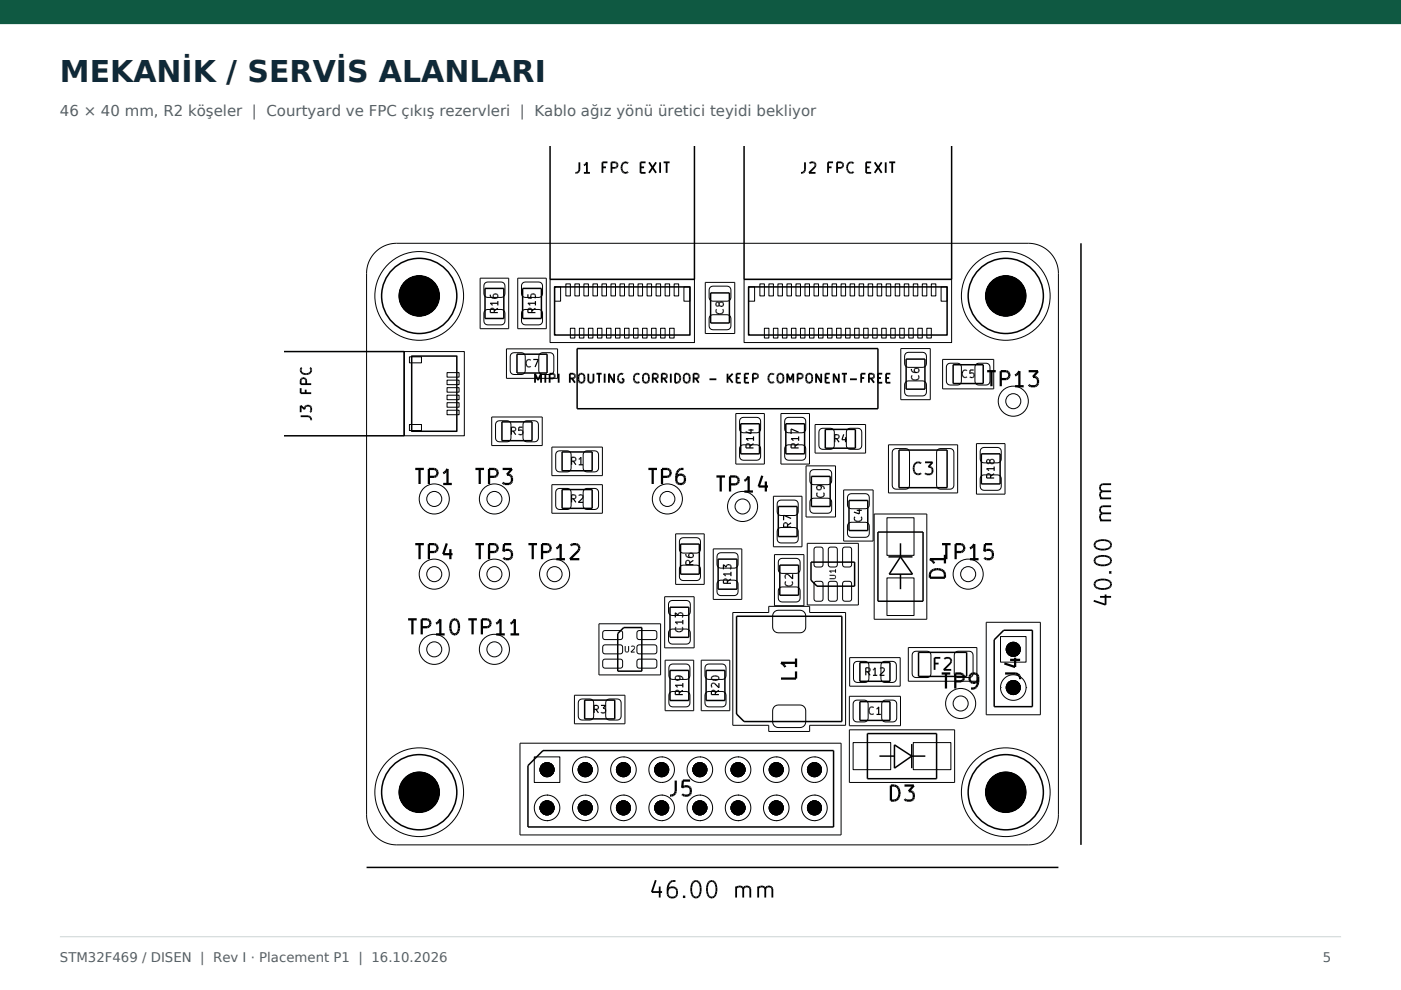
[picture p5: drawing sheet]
<svg xmlns="http://www.w3.org/2000/svg" width="297mm" height="210mm" viewBox="0 0 297 210" stroke-linecap="round" stroke-linejoin="round" font-family="sans-serif">
<path d="M0 0h297v4.9h-297z" fill="#0f5942" stroke="#0f5942" stroke-width=".35"/>
<path d="M12.7 198.6h271.6" fill="none" stroke="#ccd4d4" stroke-width=".21"/>
<g fill="none" stroke="#000" stroke-width=".32">
<path d="M116.6 31v28.2zM147.2 31v28.2zM157.8 31v28.2zM201.8 31v28.2zM116.6 59.2h30.6zM157.8 59.2h44zM229.2 51.6v127.5zM60.3 74.5h25.4zM85.7 74.5v17.9zM87.3 75.5h9.6v15.9h-9.6zM102.8 61.1h4zM102.8 61.1v6.4z"/>
<path d="M102.8 67.5h4zM106.8 61.1v6.4zM109.6 75.1h6.4zM109.6 75.1v4zM109.6 79.1h6.4zM110.8 61.1h4zM110.8 61.1v6.4zM110.8 67.5h4zM114.8 61.1v6.4zM116 75.1v4zM117.6 60.8h28.7v10.2h-28.7zM122.4 73.9h63.7z"/>
<path d="M122.4 73.9v12.8zM150.7 62.1h3.9zM150.7 62.1v6.4zM150.7 68.5h3.9zM154.6 62.1v6.4zM158.7 60.8h42.1v10.2h-42.1zM186.1 73.9v12.8zM192.1 76.1h4zM192.1 76.1v6.4zM196.1 76.1v6.4zM202.1 77.3h6.4zM202.1 77.3v4z"/>
<path d="M208.5 77.3v4zM60.3 92.4h25.4zM106.4 89.4h6.4zM106.4 89.4v4zM106.4 93.4h6.4zM112.8 89.4v4zM119.2 95.8h6.4zM119.2 95.8v4zM119.2 99.8h6.4zM122.4 86.7h63.7zM125.6 95.8v4zM157 89.8h4z"/>
<path d="M157 89.8v6.4zM157 96.2h4zM161 89.8v6.4zM166.6 89.8h4zM166.6 89.8v6.4zM166.6 96.2h4zM170.6 89.8v6.4zM175 91h6.4zM175 91v4zM175 95h6.4zM181.4 91v4zM190.6 95.4h10.2z"/>
<path d="M190.6 95.4v8zM192.1 82.5h4zM200.8 95.4v8zM202.1 81.3h6.4zM208.1 96.2h3.9zM208.1 96.2v6.4zM212 96.2v6.4zM119.2 103.8h6.4zM119.2 103.8v4zM119.2 107.8h6.4zM125.6 103.8v4zM144.3 115.4h4z"/>
<path d="M144.3 115.4v6.3zM148.3 115.4v6.3zM152.3 118.5h3.9zM152.3 118.5v6.4zM156.2 118.5v6.4zM165 107.4h4zM165 107.4v6.4zM165 113.8h4zM165.3 119.8h4zM165.3 119.8v6.4zM169 107.4v6.4zM169.3 119.8v6.4z"/>
<path d="M171.9 119.2h9.3zM171.9 119.2v3.8zM172 101h4zM172 101v6.4zM172 107.4h4zM176 101v6.4zM180 106.1h4zM180 106.1v6.4zM180 112.5h4zM181.2 119.2v5.1zM184 106.1v6.4zM186.1 112.8h9.6z"/>
<path d="M186.1 112.8v14.7zM188.4 118.1h5.1zM190.6 103.4h10.2zM190.9 115.2v2.9zM195.7 112.8v14.7zM208.1 102.6h3.9zM131 134.3v8zM132.2 133.1h3.9zM132.2 133.1l-1.2 1.2M136.1 133.1v9.2zM142.1 128.7h3.9zM142.1 128.7v6.4z"/>
<path d="M142.1 135.1h3.9zM144.3 121.7h4zM146 128.7v6.4zM152.3 124.9h3.9zM156.2 130.7h22.3zM156.2 130.7v20.7zM165.3 126.2h4zM171.9 123l1.3 1.3M173.2 124.3h8zM178.5 130.7v22.3zM186.1 127.5h9.6zM188.5 121.7h5z"/>
<path d="M188.5 121.7l2.4-3.6 2.6 3.6M190.9 121.7v3.2zM194.7 138.3h10.3zM194.7 138.3v5.1zM205 138.3v5.1zM210.8 135.7v14.1zM212.8 133.6h6.1zM212.8 133.6l-2 2.1M218.9 133.6v16.2zM115.1 159.1h61.6zM115.1 159.1l-3.2 3.2M124 148.4h6.3z"/>
<path d="M124 148.4v4zM124 152.4h6.3zM130.3 148.4v4zM131 142.3h5.1zM142.1 142.1h3.9zM142.1 142.1v6.4zM142.1 148.5h3.9zM146 142.1v6.4zM149.7 142.1h4zM149.7 142.1v6.4zM149.7 148.5h4zM153.7 142.1v6.4z"/>
<path d="M156.2 151.4l1.6 1.6M157.8 153h20.7zM176.7 159.1v16.2zM182.3 140.5h6.4zM182.3 140.5v4zM182.3 144.5h6.4zM182.3 148.8h6.4zM182.3 148.8v3.9zM182.3 152.7h6.4zM183.9 155.5h14.7zM183.9 155.5v9.6zM188.7 140.5v4z"/>
<path d="M188.7 148.8v3.9zM189.6 157.9v5zM189.6 157.9l3.7 2.4-3.7 2.6M193.3 157.8v5.1zM194.7 143.4h10.3zM198.6 155.5v9.6zM210.8 149.8h8.1zM111.9 162.3v13zM111.9 175.3h64.8zM183.9 165.1h14.7zM186.5 160.3h3.1zM193.3 160.3h2.9z"/>
<path d="M77.7 183.9h146.7z"/>
<circle cx="88.9" cy="62.7" r="8"/>
<circle cx="213.2" cy="62.7" r="8"/>
<circle cx="88.9" cy="168" r="8"/>
<circle cx="213.2" cy="168" r="8"/>
</g>
<g fill="none" stroke="#000" stroke-width=".21">
<path d="M77.7 58v114.8zM84.1 51.6h133.9zM84.1 51.6l-1.3 .1-1.2 .4-1.1 .6-.9 .8-.8 1-.6 1.1-.4 1.1-.1 1.3M101.8 59h6.1zM101.8 59v10.7zM107.9 59v10.7zM109.8 59h6zM109.8 59v10.7zM115.8 59v10.7zM116.6 59.2h30.6v13.4h-30.6zM149.5 59.9h6.3zM149.5 59.9v10.8z"/>
<path d="M155.8 59.9v10.8zM157.8 59.2h44v13.4h-44zM218 51.6l1.4 .1 1.1 .4 1.1 .6 .9 .8 .9 1 .5 1.1 .4 1.1 .1 1.3M224.4 58v114.8zM85.7 74.5h12.7v17.9h-12.7zM86.8 75.7h2.6v1.2h-2.6zM94.8 79h2.5v1h-2.5zM101.8 69.7h6.1zM102.8 65.8l.6-.2h2.9a.8 .8 0 0 1 .8 .8v1.7a.8 .8 0 0 1-.8 .8h-2.9a.8 .8 0 0 1-.8-.8v-1.7zM102.8 60l.6-.2h2.9a.8 .8 0 0 1 .8 .8v1.7a.8 .8 0 0 1-.8 .8h-2.9a.8 .8 0 0 1-.8-.8v-1.7zM107.4 74h10.8zM107.4 74v6.2z"/>
<path d="M108.4 75l.6-.2h1.6a.8 .8 0 0 1 .8 .8v3a.8 .8 0 0 1-.8 .8h-1.6a.8 .8 0 0 1-.8-.8v-3zM109.8 69.7h6zM110.8 65.8l.6-.2h2.8a.8 .8 0 0 1 .8 .8v1.7a.8 .8 0 0 1-.8 .8h-2.8a.8 .8 0 0 1-.8-.8v-1.7zM110.8 60l.6-.2h2.8a.8 .8 0 0 1 .8 .8v1.7a.8 .8 0 0 1-.8 .8h-2.8a.8 .8 0 0 1-.8-.8v-1.7zM114.5 75l.5-.2h1.6a.8 .8 0 0 1 .8 .8v3a.8 .8 0 0 1-.8 .8h-1.6a.8 .8 0 0 1-.8-.8v-3zM117.6 60.8h1.3v3.1h-1.3zM118.2 74v6.2zM120 60.2h.9v2.5h-.9zM120.9 69.6h1v2.1h-1zM121.9 60.2h.9v2.5h-.9zM122.8 69.6h1v2.1h-1zM123.8 60.2h1v2.5h-1z"/>
<path d="M124.8 69.6h.9v2.1h-.9zM125.7 60.2h1v2.5h-1zM126.7 69.6h.9v2.1h-.9zM127.6 60.2h1v2.5h-1zM128.6 69.6h.9v2.1h-.9zM129.5 60.2h1v2.5h-1zM130.5 69.6h1v2.1h-1zM131.5 60.2h.9v2.5h-.9zM132.4 69.6h1v2.1h-1zM133.4 60.2h.9v2.5h-.9zM134.3 69.6h1v2.1h-1zM135.3 60.2h.9v2.5h-.9z"/>
<path d="M136.2 69.6h1v2.1h-1zM137.2 60.2h.9v2.5h-.9zM138.1 69.6h1v2.1h-1zM139.1 60.2h1v2.5h-1zM140.1 69.6h.9v2.1h-.9zM141 60.2h1v2.5h-1zM142 69.6h.9v2.1h-.9zM142.9 60.2h1v2.5h-1zM145 60.8h1.3v3.1h-1.3zM149.5 70.7h6.3zM150.6 67l.5-.3h3.1a.8 .8 0 0 1 .8 .8v1.6a.8 .8 0 0 1-.8 .8h-3.1a.8 .8 0 0 1-.8-.8v-1.6zM150.6 60.9l.5-.2h3.1a.8 .8 0 0 1 .8 .8v1.6a.8 .8 0 0 1-.8 .8h-3.1a.8 .8 0 0 1-.8-.8v-1.6z"/>
<path d="M158.7 60.8h1.3v3.1h-1.3zM161.1 60.2h1v2.5h-1zM162.1 69.6h.9v2.1h-.9zM163 60.2h1v2.5h-1zM164 69.6h.9v2.1h-.9zM164.9 60.2h1v2.5h-1zM165.9 69.6h.9v2.1h-.9zM166.8 60.2h1v2.5h-1zM167.8 69.6h1v2.1h-1zM168.8 60.2h.9v2.5h-.9zM169.7 69.6h1v2.1h-1zM170.7 60.2h.9v2.5h-.9z"/>
<path d="M171.6 69.6h1v2.1h-1zM172.6 60.2h.9v2.5h-.9zM173.5 69.6h1v2.1h-1zM174.5 60.2h1v2.5h-1zM175.5 69.6h.9v2.1h-.9zM176.4 60.2h1v2.5h-1zM177.4 69.6h.9v2.1h-.9zM178.3 60.2h1v2.5h-1zM179.3 69.6h.9v2.1h-.9zM180.2 60.2h1v2.5h-1zM181.2 69.6h1v2.1h-1zM182.2 60.2h.9v2.5h-.9z"/>
<path d="M183.1 69.6h1v2.1h-1zM184.1 60.2h.9v2.5h-.9zM185 69.6h1v2.1h-1zM186 60.2h.9v2.5h-.9zM186.9 69.6h1v2.1h-1zM187.9 60.2h.9v2.5h-.9zM188.8 69.6h1v2.1h-1zM189.8 60.2h1v2.5h-1zM190.8 69.6h.9v2.1h-.9zM191 73.9h6.2zM191 73.9v10.8zM191.7 60.2h1v2.5h-1z"/>
<path d="M192 74.9l.6-.2h3a.8 .8 0 0 1 .8 .8v1.6a.8 .8 0 0 1-.8 .8h-3a.8 .8 0 0 1-.8-.8v-1.6zM192.7 69.6h.9v2.1h-.9zM193.6 60.2h1v2.5h-1zM194.6 69.6h.9v2.1h-.9zM195.5 60.2h1v2.5h-1zM196.5 69.6h1v2.1h-1zM197.2 73.9v10.8zM197.5 60.2h.9v2.5h-.9zM199.5 60.8h1.3v3.1h-1.3zM199.8 76.2h10.9zM199.8 76.2v6.2zM200.9 77.2l.5-.2h1.6a.8 .8 0 0 1 .8 .8v3a.8 .8 0 0 1-.8 .8h-1.6a.8 .8 0 0 1-.8-.8v-3z"/>
<path d="M206.9 77.2l.6-.2h1.6a.8 .8 0 0 1 .8 .8v3a.8 .8 0 0 1-.8 .8h-1.6a.8 .8 0 0 1-.8-.8v-3zM210.7 76.2v6.2zM86.8 90h2.6v1.3h-2.6zM94.8 80.6h2.5v1h-2.5zM94.8 82.2h2.5v1h-2.5zM94.8 83.8h2.5v.9h-2.5zM94.8 85.4h2.5v.9h-2.5zM94.8 87h2.5v.9h-2.5zM104.3 88.4h10.7zM104.3 88.4v6.1zM104.3 94.5h10.7zM105.3 89.4l.6-.2h1.6a.8 .8 0 0 1 .8 .8v2.9a.8 .8 0 0 1-.8 .8h-1.6a.8 .8 0 0 1-.8-.8v-2.9z"/>
<path d="M107.4 80.2h10.8zM111.1 89.4l.6-.2h1.7a.8 .8 0 0 1 .8 .8v2.9a.8 .8 0 0 1-.8 .8h-1.7a.8 .8 0 0 1-.8-.8v-2.9zM115 88.4v6.1zM117 94.8h10.7zM117 94.8v6zM118.1 95.8l.5-.2h1.7a.8 .8 0 0 1 .8 .8v2.9a.8 .8 0 0 1-.8 .8h-1.7a.8 .8 0 0 1-.8-.8v-2.9zM123.9 95.8l.5-.2h1.7a.8 .8 0 0 1 .8 .8v2.9a.8 .8 0 0 1-.8 .8h-1.7a.8 .8 0 0 1-.8-.8v-2.9zM127.7 94.8v6zM156 87.7h6.1zM156 87.7v10.7zM156 98.4h6.1zM157 94.5l.6-.2h2.9a.8 .8 0 0 1 .8 .8v1.7a.8 .8 0 0 1-.8 .8h-2.9a.8 .8 0 0 1-.8-.8v-1.7z"/>
<path d="M157 88.7l.6-.2h2.9a.8 .8 0 0 1 .8 .8v1.7a.8 .8 0 0 1-.8 .8h-2.9a.8 .8 0 0 1-.8-.8v-1.7zM162.1 87.7v10.7zM165.6 87.7h6zM165.6 87.7v10.7zM165.6 98.4h6zM166.6 94.5l.6-.2h2.8a.8 .8 0 0 1 .8 .8v1.7a.8 .8 0 0 1-.8 .8h-2.8a.8 .8 0 0 1-.8-.8v-1.7zM166.6 88.7l.6-.2h2.8a.8 .8 0 0 1 .8 .8v1.7a.8 .8 0 0 1-.8 .8h-2.8a.8 .8 0 0 1-.8-.8v-1.7zM170.9 98.8h6.2zM170.9 98.8v10.8zM171.6 87.7v10.7zM171.9 99.8l.6-.2h3a.8 .8 0 0 1 .8 .8v1.6a.8 .8 0 0 1-.8 .8h-3a.8 .8 0 0 1-.8-.8v-1.6zM172.8 90h10.7z"/>
<path d="M172.8 90v6.1zM172.8 96.1h10.7zM173.9 91l.5-.2h1.7a.8 .8 0 0 1 .8 .8v2.9a.8 .8 0 0 1-.8 .8h-1.7a.8 .8 0 0 1-.8-.8v-2.9zM177.1 98.8v10.8zM179.7 91l.5-.2h1.7a.8 .8 0 0 1 .8 .8v2.9a.8 .8 0 0 1-.8 .8h-1.7a.8 .8 0 0 1-.8-.8v-2.9zM183.5 90v6.1zM188.4 94.3h14.6zM188.4 94.3v10.2zM189.4 95.3l.6-.2h2a.8 .8 0 0 1 .8 .8v7a.8 .8 0 0 1-.8 .8h-2a.8 .8 0 0 1-.8-.8v-7zM191 84.7h6.2zM192 81l.6-.2h3a.8 .8 0 0 1 .8 .8v1.6a.8 .8 0 0 1-.8 .7h-3a.8 .8 0 0 1-.8-.7v-1.6zM198.8 95.3l.6-.2h2a.8 .8 0 0 1 .8 .8v7a.8 .8 0 0 1-.8 .8h-2a.8 .8 0 0 1-.8-.8v-7z"/>
<path d="M199.8 82.4h10.9zM203 94.3v10.2zM207 94.1h6.1zM207 94.1v10.7zM208.1 95.1l.5-.2h2.9a.8 .8 0 0 1 .8 .8v1.6a.8 .8 0 0 1-.8 .8h-2.9a.8 .8 0 0 1-.8-.8v-1.6zM213.1 94.1v10.7zM117 100.8h10.7zM117 102.8h10.7zM117 102.8v6zM117 108.8h10.7zM118.1 103.8l.5-.2h1.7a.8 .8 0 0 1 .8 .8v2.8a.8 .8 0 0 1-.8 .8h-1.7a.8 .8 0 0 1-.8-.8v-2.8zM123.9 103.8l.5-.2h1.7a.8 .8 0 0 1 .8 .8v2.8a.8 .8 0 0 1-.8 .8h-1.7a.8 .8 0 0 1-.8-.8v-2.8z"/>
<path d="M127.7 102.8v6zM143.2 113.2h6.1zM143.2 113.2v10.7zM144.3 114.2l.5-.2h2.9a.8 .8 0 0 1 .8 .8v1.7a.8 .8 0 0 1-.8 .8h-2.9a.8 .8 0 0 1-.8-.8v-1.7zM149.3 113.2v10.7zM151.2 116.4h6.1zM151.2 116.4v10.7zM152.3 117.4l.5-.2h2.9a.8 .8 0 0 1 .8 .8v1.7a.8 .8 0 0 1-.8 .8h-2.9a.8 .8 0 0 1-.8-.8v-1.7zM157.3 116.4v10.7zM164 105.2h6zM164 105.2v10.7zM164 115.9h6z"/>
<path d="M164.2 117.6h6.2zM164.2 117.6v10.8zM165 112.1l.6-.3h2.8a.8 .8 0 0 1 .8 .8v1.7a.8 .8 0 0 1-.8 .8h-2.8a.8 .8 0 0 1-.8-.8v-1.7zM165 106.3l.6-.3h2.8a.8 .8 0 0 1 .8 .8v1.7a.8 .8 0 0 1-.8 .8h-2.8a.8 .8 0 0 1-.8-.8v-1.7zM165.2 118.6l.6-.2h3a.8 .8 0 0 1 .8 .8v1.6a.8 .8 0 0 1-.8 .8h-3a.8 .8 0 0 1-.8-.8v-1.6zM170 105.2v10.7zM170.4 117.6v10.8zM170.9 109.6h6.2zM171.2 115.2v13.1zM171.2 115.2h10.8zM171.9 105.9l.6-.3h3a.8 .8 0 0 1 .8 .8v1.6a.8 .8 0 0 1-.8 .8h-3a.8 .8 0 0 1-.8-.8v-1.6zM172.7 116.1l1.3-.1 .5 .3v3.4l-.3 .5h-1.1l-.5-.3v-3.4z"/>
<path d="M175.8 116.1l1.3-.1 .4 .3v3.4l-.3 .5h-1.1l-.4-.3-.1-3.4zM178.8 116.1l1.3-.1 .4 .3 .1 3.4-.3 .5h-1.2l-.4-.3-.1-3.4zM178.9 103.9h6.2zM178.9 103.9v10.8zM178.9 114.7h6.2zM179.9 104.9l.6-.2h3a.8 .8 0 0 1 .8 .8v1.6a.8 .8 0 0 1-.8 .8h-3a.8 .8 0 0 1-.8-.8v-1.6zM179.9 111l.6-.3h3a.8 .8 0 0 1 .8 .8v1.6a.8 .8 0 0 1-.8 .8h-3a.8 .8 0 0 1-.8-.8v-1.6zM182 115.2v13.1zM185.1 103.9v10.8zM185.3 109h11.2zM185.3 109v22.3zM188.1 109.8h5.7v7.9h-5.7z"/>
<path d="M188.4 104.5h14.6zM196.5 109v22.3zM207 104.8h6.1zM208.1 100.9l.5-.2h2.9a.8 .8 0 0 1 .8 .8v1.7a.8 .8 0 0 1-.8 .8h-2.9a.8 .8 0 0 1-.8-.8v-1.7zM127 132.3v10.8zM127 132.3h13.1zM127.9 133.8l.4-.1h3.4l.3 .5v1.1l-.5 .3h-3.4l-.3-.5zM127.9 136.9l.4-.2 3.4 .1 .3 .4v1.1l-.5 .3h-3.4l-.3-.4zM127.9 139.9l.4-.1h3.4l.3 .4v1.2l-.5 .3-3.4-.1-.3-.4zM135.2 139.9l.3-.1h3.5l.3 .4-.1 1.2-.4 .3-3.5-.1-.3-.4zM135.2 136.9l.3-.2 3.5 .1 .3 .4-.1 1.1-.4 .3h-3.5l-.3-.4zM135.2 133.8l.3-.1h3.5l.3 .5-.1 1.1-.4 .3h-3.5l-.3-.5z"/>
<path d="M140.1 132.3v10.8zM140.9 126.5h6.3zM140.9 126.5v10.9zM140.9 137.4h6.3zM141 140h6.1zM141 140v10.7zM142 133.6l.5-.2h3.1a.8 .8 0 0 1 .8 .8v1.6a.8 .8 0 0 1-.8 .8h-3.1a.8 .8 0 0 1-.8-.8v-1.6zM142 127.5l.5-.2h3.1a.8 .8 0 0 1 .8 .8v1.6a.8 .8 0 0 1-.8 .8h-3.1a.8 .8 0 0 1-.8-.8v-1.6zM143.2 123.9h6.1zM144.3 120.1l.5-.3h2.9a.8 .8 0 0 1 .8 .8v1.7a.8 .8 0 0 1-.8 .8h-2.9a.8 .8 0 0 1-.8-.8v-1.7zM147.1 140v10.7zM147.2 126.5v10.9z"/>
<path d="M148.7 140h6zM148.7 140v10.7zM151.2 127.1h6.1zM152.3 123.2l.5-.2h2.9a.8 .8 0 0 1 .8 .8v1.7a.8 .8 0 0 1-.8 .8h-2.9a.8 .8 0 0 1-.8-.8v-1.7zM154.7 140v10.7zM155.4 129.9h7.6zM155.4 129.9v23.9zM163 128.6h8.7zM163 128.6v1.3zM164 129.9l.3-.3 .7-.2h4.6a1.2 1.2 0 0 1 1.2 1.2v2.4a1.2 1.2 0 0 1-1.2 1.2h-4.6a1.2 1.2 0 0 1-1.2-1.2v-2.4zM164.2 128.4h6.2zM165.2 124.7l.6-.3h3a.8 .8 0 0 1 .8 .8v1.6a.8 .8 0 0 1-.8 .8h-3a.8 .8 0 0 1-.8-.8v-1.6z"/>
<path d="M171.2 128.3h10.8zM171.7 128.6v1.3zM171.7 129.9h7.6zM172.7 123.4l1.3-.2 .5 .3v3.5l-.3 .4-1.1 .1-.5-.3v-3.5zM175.8 123.4l1.3-.2 .4 .3v3.5l-.3 .4-1.1 .1-.4-.3-.1-3.5zM178.8 123.4l1.3-.2 .4 .3 .1 3.5-.3 .4-1.2 .1-.4-.3-.1-3.5zM179.3 129.9v23.9zM180.1 139.4h10.8zM180.1 139.4v6.1zM185.3 131.3h11.2zM188.1 122.5h5.7v8h-5.7zM190.9 139.4v6.1z"/>
<path d="M192.6 137.3h14.5zM192.6 137.3v7.1zM193.6 138.3l.6-.2h2.4a.8 .8 0 0 1 .8 .8v4a.8 .8 0 0 1-.8 .8h-2.4a.8 .8 0 0 1-.8-.8v-4zM202.6 138.3l.5-.2h2.4a.8 .8 0 0 1 .8 .8v4a.8 .8 0 0 1-.8 .8h-2.4a.8 .8 0 0 1-.8-.8v-4zM207.1 137.3v7.1zM209.1 131.9v19.6zM209.1 131.9h11.5zM212.1 135h5.4v5.4h-5.4zM220.6 131.9v19.6zM110.2 157.6h68.1zM110.2 157.6v19.4zM121.8 147.4h10.7z"/>
<path d="M121.8 147.4v6.1zM121.8 153.5h10.7zM122.8 148.4l.6-.2h1.7a.8 .8 0 0 1 .8 .8v2.9a.8 .8 0 0 1-.8 .8h-1.7a.8 .8 0 0 1-.8-.8v-2.9zM127 143.1h13.1zM128.7 148.4l.5-.2h1.7a.8 .8 0 0 1 .8 .8v2.9a.8 .8 0 0 1-.8 .8h-1.7a.8 .8 0 0 1-.8-.8v-2.9zM132.5 147.4v6.1zM141 150.7h6.1zM142 141l.6-.2h2.9a.8 .8 0 0 1 .8 .8v1.7a.8 .8 0 0 1-.8 .8h-2.9a.8 .8 0 0 1-.8-.8v-1.7zM142 146.8l.6-.2h2.9a.8 .8 0 0 1 .8 .8v1.7a.8 .8 0 0 1-.8 .8h-2.9a.8 .8 0 0 1-.8-.8v-1.7zM148.7 150.7h6zM149.7 141l.6-.2h2.8a.8 .8 0 0 1 .8 .8v1.7a.8 .8 0 0 1-.8 .8h-2.8a.8 .8 0 0 1-.8-.8v-1.7zM149.7 146.8l.6-.2h2.8a.8 .8 0 0 1 .8 .8v1.7a.8 .8 0 0 1-.8 .8h-2.8a.8 .8 0 0 1-.8-.8v-1.7z"/>
<path d="M155.4 153.8h7.6zM163 153.8v1.3zM163 155.1h8.7zM164.3 149.7l.7-.2h4.6a1.2 1.2 0 0 1 1.2 1.2v2.4a1.2 1.2 0 0 1-1.2 1.2h-4.6a1.2 1.2 0 0 1-1.2-1.2l.1-2.8zM171.7 153.8h7.6zM171.7 153.8v1.3zM178.3 157.6v19.4zM180.1 147.6h10.8zM180.1 147.6v6.3zM180.1 153.9h10.8zM180.1 154.7h22.3zM180.1 154.7v11.2z"/>
<path d="M180.1 145.5h10.8zM180.9 157.4h7.9v5.8h-7.9zM181.1 148.7l.6-.3h1.6a.8 .8 0 0 1 .8 .8v3.1a.8 .8 0 0 1-.8 .8h-1.6a.8 .8 0 0 1-.8-.8v-3.1zM181.2 140.5l.6-.3h1.6a.8 .8 0 0 1 .8 .8v2.9a.8 .8 0 0 1-.8 .8h-1.6a.8 .8 0 0 1-.8-.8v-2.9zM187 140.5l.6-.3h1.6a.8 .8 0 0 1 .8 .8v2.9a.8 .8 0 0 1-.8 .8h-1.6a.8 .8 0 0 1-.8-.8v-2.9zM187.2 148.7l.5-.3h1.6a.8 .8 0 0 1 .8 .8v3.1a.8 .8 0 0 1-.8 .8h-1.6a.8 .8 0 0 1-.8-.8v-3.1zM190.9 147.6v6.3zM192.6 144.4h14.5zM193.6 157.4h8v5.8h-8zM202.4 154.7v11.2zM209.1 151.5h11.5zM212.1 145.8h.1"/>
<path d="M212.1 145.8l.2 1 .6 .9 .9 .6 1 .2 1.1-.2 .9-.6 .5-.9 .2-1M212.1 145.8l.2-1 .6-.9 .9-.6 1-.2 1.1 .2 .9 .6 .5 .8 .2 1.1M217.5 145.8h.1M77.7 172.8l.2 1.3 .3 1.1 .6 1.1 .8 1 .9 .7 1.2 .7 1.2 .3 1.2 .1M84.1 179.1h133.9zM110.2 177h68.1zM113.3 160.5h5.4v5.4h-5.4zM116 174h.1M116 168.6l1 .2 .9 .6 .6 .9 .2 1-.2 1-.6 .9-.9 .6-1 .2M116 168.6h.1M116 168.6l-1 .2-.9 .6-.6 .8-.2 1.1 .2 1 .6 .9 .8 .6 1.1 .2M124.1 165.9h.1"/>
<path d="M124.1 160.5l1 .2 .9 .6 .6 .9 .2 1-.2 1-.6 .9-.9 .6-1 .2M124.1 160.5h.1M124.1 160.5l-1 .2-.9 .6-.6 .9-.2 1 .2 1 .6 .9 .8 .6 1.1 .2M124.1 174h.1M124.1 168.6l1 .2 .9 .6 .6 .9 .2 1-.2 1-.6 .9-.9 .6-1 .2M124.1 168.6h.1M124.1 168.6l-1 .2-.9 .6-.6 .8-.2 1.1 .2 1 .6 .9 .8 .6 1.1 .2M132.2 165.9h.1M132.2 160.5l1 .2 .9 .6 .6 .9 .2 1-.2 1-.6 .9-.9 .6-1 .2M132.2 160.5h.1M132.2 160.5l-1 .2-.9 .6-.6 .9-.2 1 .2 1 .6 .9 .8 .6 1.1 .2M132.2 174h.1"/>
<path d="M132.2 168.6l1 .2 .9 .6 .6 .9 .2 1-.2 1-.6 .9-.9 .6-1 .2M132.2 168.6h.1M132.2 168.6l-1 .2-.9 .6-.6 .8-.2 1.1 .2 1 .6 .9 .8 .6 1.1 .2M140.3 165.9h.1M140.3 160.5l1 .2 .9 .6 .6 .9 .2 1-.2 1-.6 .9-.9 .6-1 .2M140.3 160.5h.1M140.3 160.5l-1 .2-.9 .6-.6 .9-.2 1 .2 1 .6 .9 .8 .6 1.1 .2M140.3 174h.1M140.3 168.6l1 .2 .9 .6 .6 .9 .2 1-.2 1-.6 .9-.9 .6-1 .2M140.3 168.6h.1M140.3 168.6l-1 .2-.9 .6-.6 .8-.2 1.1 .2 1 .6 .9 .8 .6 1.1 .2M148.4 165.9h.1"/>
<path d="M148.4 160.5l1 .2 .9 .6 .6 .9 .2 1-.2 1-.6 .9-.9 .6-1 .2M148.4 160.5h.1M148.4 160.5l-1 .2-.9 .6-.6 .9-.2 1 .2 1 .6 .9 .8 .6 1.1 .2M148.4 174h.1M148.4 168.6l1 .2 .9 .6 .6 .9 .2 1-.2 1-.6 .9-.9 .6-1 .2M148.4 168.6h.1M148.4 168.6l-1 .2-.9 .6-.6 .8-.2 1.1 .2 1 .6 .9 .8 .6 1.1 .2M156.5 165.9h.1M156.5 160.5l1 .2 .9 .6 .6 .8 .2 1.1-.2 1-.6 .9-.9 .6-1 .2M156.5 160.5h.1M156.5 160.5l-1 .2-.9 .6-.6 .9-.2 1 .2 1 .6 .9 .8 .6 1.1 .2M156.5 174h.1"/>
<path d="M156.5 168.6l1 .2 .9 .6 .6 .9 .2 1-.2 1-.6 .9-.9 .6-1 .2M156.5 168.6h.1M156.5 168.6l-1 .2-.9 .6-.6 .8-.2 1.1 .2 1 .6 .9 .8 .6 1.1 .2M164.6 165.9h.1M164.6 160.5l1 .2 .9 .6 .6 .8 .2 1.1-.2 1-.6 .9-.9 .6-1 .2M164.6 160.5h.1M164.6 160.5l-1 .2-.9 .6-.6 .8-.2 1.1 .2 1 .6 .9 .8 .6 1.1 .2M164.6 174h.1M164.6 168.6l1 .2 .9 .6 .6 .9 .2 1-.2 1-.6 .9-.9 .6-1 .2M164.6 168.6h.1M164.6 168.6l-1 .2-.9 .6-.6 .8-.2 1.1 .2 1 .6 .9 .8 .6 1.1 .2M172.7 165.9h.1"/>
<path d="M172.7 160.5l1 .2 .9 .6 .6 .8 .2 1.1-.2 1-.6 .9-.9 .6-1 .2M172.7 160.5h.1M172.7 160.5l-1 .2-.9 .6-.6 .8-.2 1.1 .2 1 .6 .9 .8 .6 1.1 .2M172.7 174h.1M172.7 168.6l1 .2 .9 .6 .6 .9 .2 1-.2 1-.6 .9-.9 .6-1 .2M172.7 168.6h.1M172.7 168.6l-1 .2-.9 .6-.6 .8-.2 1.1 .2 1 .6 .9 .8 .6 1.1 .2M180.1 165.9h22.3zM224.4 172.8l-.1 1.2-.4 1.1-.6 1.2-.8 1-.9 .7-1.2 .7-1.2 .3-1.2 .1"/>
<circle cx="88.9" cy="62.7" r="4.3"/>
<circle cx="88.9" cy="62.7" r="9.4"/>
<circle cx="213.2" cy="62.7" r="4.3"/>
<circle cx="213.2" cy="62.7" r="9.4"/>
<circle cx="214.8" cy="85.1" r="1.59"/>
<circle cx="214.8" cy="85.1" r="3.2"/>
<circle cx="92.1" cy="105.8" r="1.59"/>
<circle cx="92.1" cy="105.8" r="3.2"/>
<circle cx="104.8" cy="105.8" r="1.59"/>
<circle cx="104.8" cy="105.8" r="3.2"/>
<circle cx="141.5" cy="105.8" r="1.59"/>
<circle cx="141.5" cy="105.8" r="3.2"/>
<circle cx="157.4" cy="107.4" r="1.59"/>
<circle cx="157.4" cy="107.4" r="3.2"/>
<circle cx="92.1" cy="137.7" r="1.59"/>
<circle cx="92.1" cy="121.7" r="1.59"/>
<circle cx="92.1" cy="137.7" r="3.2"/>
<circle cx="92.1" cy="121.7" r="3.2"/>
<circle cx="104.8" cy="137.7" r="1.59"/>
<circle cx="104.8" cy="121.7" r="1.59"/>
<circle cx="104.8" cy="121.7" r="3.2"/>
<circle cx="104.8" cy="137.7" r="3.2"/>
<circle cx="117.6" cy="121.7" r="1.59"/>
<circle cx="117.6" cy="121.7" r="3.2"/>
<circle cx="205.3" cy="121.7" r="1.59"/>
<circle cx="205.3" cy="121.7" r="3.2"/>
<circle cx="203.7" cy="149.2" r="1.59"/>
<circle cx="203.7" cy="149.2" r="3.2"/>
<circle cx="88.9" cy="168" r="4.3"/>
<circle cx="88.9" cy="168" r="9.4"/>
<circle cx="213.2" cy="168" r="4.3"/>
<circle cx="213.2" cy="168" r="9.4"/>
</g>
<g fill="#000">
<circle cx="88.9" cy="62.7" r="4.3"/>
<circle cx="213.2" cy="62.7" r="4.3"/>
<circle cx="214.8" cy="137.7" r="1.59"/>
<circle cx="214.8" cy="145.8" r="1.59"/>
<circle cx="88.9" cy="168" r="4.3"/>
<circle cx="116" cy="171.3" r="1.59"/>
<circle cx="116" cy="163.2" r="1.59"/>
<circle cx="124.1" cy="163.2" r="1.59"/>
<circle cx="124.1" cy="171.3" r="1.59"/>
<circle cx="132.2" cy="171.3" r="1.59"/>
<circle cx="132.2" cy="163.2" r="1.59"/>
<circle cx="140.3" cy="171.3" r="1.59"/>
<circle cx="140.3" cy="163.2" r="1.59"/>
<circle cx="148.4" cy="171.3" r="1.59"/>
<circle cx="148.4" cy="163.2" r="1.59"/>
<circle cx="156.5" cy="163.2" r="1.59"/>
<circle cx="156.5" cy="171.3" r="1.59"/>
<circle cx="164.6" cy="171.3" r="1.59"/>
<circle cx="164.6" cy="163.2" r="1.59"/>
<circle cx="172.7" cy="163.2" r="1.59"/>
<circle cx="172.7" cy="171.3" r="1.59"/>
<circle cx="213.2" cy="168" r="4.3"/>
</g>
<g fill="none" stroke="#000" stroke-width=".38">
<path d="M122 36.7h.2zM122.8 36l-.3 .5-.3 .2M140.7 34.4h1.3zM141.3 34.4v2.3zM169.8 36.7h.2zM170.7 36l-.3 .5-.4 .2M188.5 34.4h1.3zM189.2 34.4v2.3zM64 77.9l-.3 .5M65.8 77.9l.2 .5M113.4 79.2v1.9zM113.4 79.2l.7 1.4 .6-1.4"/>
<path d="M114.7 79.2v1.9zM115.6 79.2v1.9zM116.5 79.2v1.9zM116.5 79.2h.8zM117.3 79.2l.3 .4M117.6 79.6v.3zM117.6 79.9l-.3 .3M118.4 79.2v1.9zM184.2 79.2v1.9zM184.2 79.2h.8zM185 79.2l.3 .4M185.3 79.6v.3z"/>
<path d="M185.3 79.9l-.3 .3M186.1 79.2v1.9zM186.1 79.2h.9zM187.9 79.2v1.9zM187.9 79.2h.9zM65.9 88.6l.1 .3M66 88.9v.2zM116.5 80.2h.8zM184.2 80.2h.8zM184.7 80.2l.6 .9M186.1 80.1h.7zM186.1 81.1h.9z"/>
<path d="M187.9 80.1h.6zM187.9 81.1h.9zM233.2 103.2v.5zM233.2 103.7l.2 .3 .3 .2-.3 .1M233.7 104.2h1.9zM233.7 102.7h1.9zM233.7 102.7l-.3 .1-.2 .4M231.9 127.4l2.5 .8M233.2 126.5h2.4zM234.4 126v2.2zM138.2 189.1h2.2zM139 186.6l-.8 2.5"/>
<path d="M139.9 188v2.3zM162.3 188.5v1.8zM162.8 188h.5zM162.8 188l-.4 .1-.1 .4-.2-.4M163.3 188l.3 .1 .2 .4M163.8 188.5v1.8z"/>
</g>
<text font-size="6.3" fill="#0f2938" x="12.7" y="17.3">MEKANİK / SERVİS ALANLARI</text>
<g font-size="4.7">
<text x="235.7" y="124.8" transform="rotate(-90 235.7 124.8)">40.00 mm</text>
<text x="141.6" y="190.5">46.00 mm</text>
</g>
<g font-size="4.3">
<text x="210.2" y="82">TP13</text>
<text x="88.5" y="102.8">TP1</text>
<text x="101.3" y="102.8">TP3</text>
<text x="138" y="102.8">TP6</text>
<text x="152.8" y="104.4">TP14</text>
<text x="88.5" y="118.7">TP4</text>
<text x="101.3" y="118.7">TP5</text>
<text x="113" y="118.7">TP12</text>
<text x="200.7" y="118.7">TP15</text>
<text x="200.5" y="122.7" transform="rotate(-90 200.5 122.7)">D1</text>
<text x="87.5" y="134.6">TP10</text>
<text x="100.2" y="134.6">TP11</text>
<text x="216.4" y="143.6" transform="rotate(-90 216.4 143.6)">J4</text>
<text x="168.9" y="144.2" transform="rotate(-90 168.9 144.2)">L1</text>
<text x="200.1" y="146.1">TP9</text>
<text x="142.4" y="168.8">J5</text>
<text x="188.6" y="169.9">D3</text>
</g>
<g font-size="3.4">
<text x="193.7" y="100.7">C3</text>
<text x="198.1" y="142.1">F2</text>
</g>
<text font-size="3.2" fill="#526169" x="12.7" y="24.7">46 × 40 mm, R2 köşeler | Courtyard ve FPC çıkış rezervleri | Kablo ağız yönü üretici teyidi bekliyor</text>
<g font-size="3">
<text x="123.8" y="36.8">J1 FPC EXIT</text>
<text x="171.7" y="36.8">J2 FPC EXIT</text>
<text x="66.1" y="87.8" transform="rotate(-90 66.1 87.8)">J3 FPC</text>
</g>
<g font-size="2.8" fill="#526169">
<text x="12.7" y="203.9">STM32F469 / DISEN | Rev I · Placement P1 | 16.10.2026</text>
<text x="280.5" y="203.9">5</text>
</g>
<text font-size="2.6" x="119.4" y="81.2">MIPI ROUTING CORRIDOR - KEEP COMPONENT-FREE</text>
<g font-size="2.1">
<text x="105.6" y="66.1" transform="rotate(-90 105.6 66.1)">R16</text>
<text x="113.6" y="66.1" transform="rotate(-90 113.6 66.1)">R15</text>
<text x="153.5" y="66.5" transform="rotate(-90 153.5 66.5)">C8</text>
<text x="111.6" y="77.9">C7</text>
<text x="194.9" y="80.6" transform="rotate(-90 194.9 80.6)">C6</text>
<text x="204" y="80.1">C5</text>
<text x="108.4" y="92.2">R5</text>
<text x="159.8" y="94.8" transform="rotate(-90 159.8 94.8)">R14</text>
<text x="169.4" y="94.8" transform="rotate(-90 169.4 94.8)">R17</text>
<text x="176.9" y="93.8">R4</text>
<text x="121.1" y="98.6">R1</text>
<text x="210.9" y="101.2" transform="rotate(-90 210.9 101.2)">R18</text>
<text x="121.1" y="106.6">R2</text>
<text x="174.8" y="105.4" transform="rotate(-90 174.8 105.4)">C9</text>
<text x="167.8" y="111.8" transform="rotate(-90 167.8 111.8)">R7</text>
<text x="182.8" y="110.5" transform="rotate(-90 182.8 110.5)">C4</text>
<text x="147.1" y="119.8" transform="rotate(-90 147.1 119.8)">R6</text>
<text x="155" y="123.5" transform="rotate(-90 155 123.5)">R13</text>
<text x="168.1" y="124.3" transform="rotate(-90 168.1 124.3)">C2</text>
<text x="144.8" y="133.7" transform="rotate(-90 144.8 133.7)">C13</text>
<text x="183.7" y="143.3">R12</text>
<text x="144.8" y="147.1" transform="rotate(-90 144.8 147.1)">R19</text>
<text x="152.5" y="147.1" transform="rotate(-90 152.5 147.1)">R20</text>
<text x="125.9" y="151.2">R3</text>
<text x="184.3" y="151.5">C1</text>
</g>
<g font-size="1.7">
<text x="177.2" y="122.8" transform="rotate(-90 177.2 122.8)">U1</text>
<text x="132.5" y="138.3">U2</text>
</g>
</svg>
